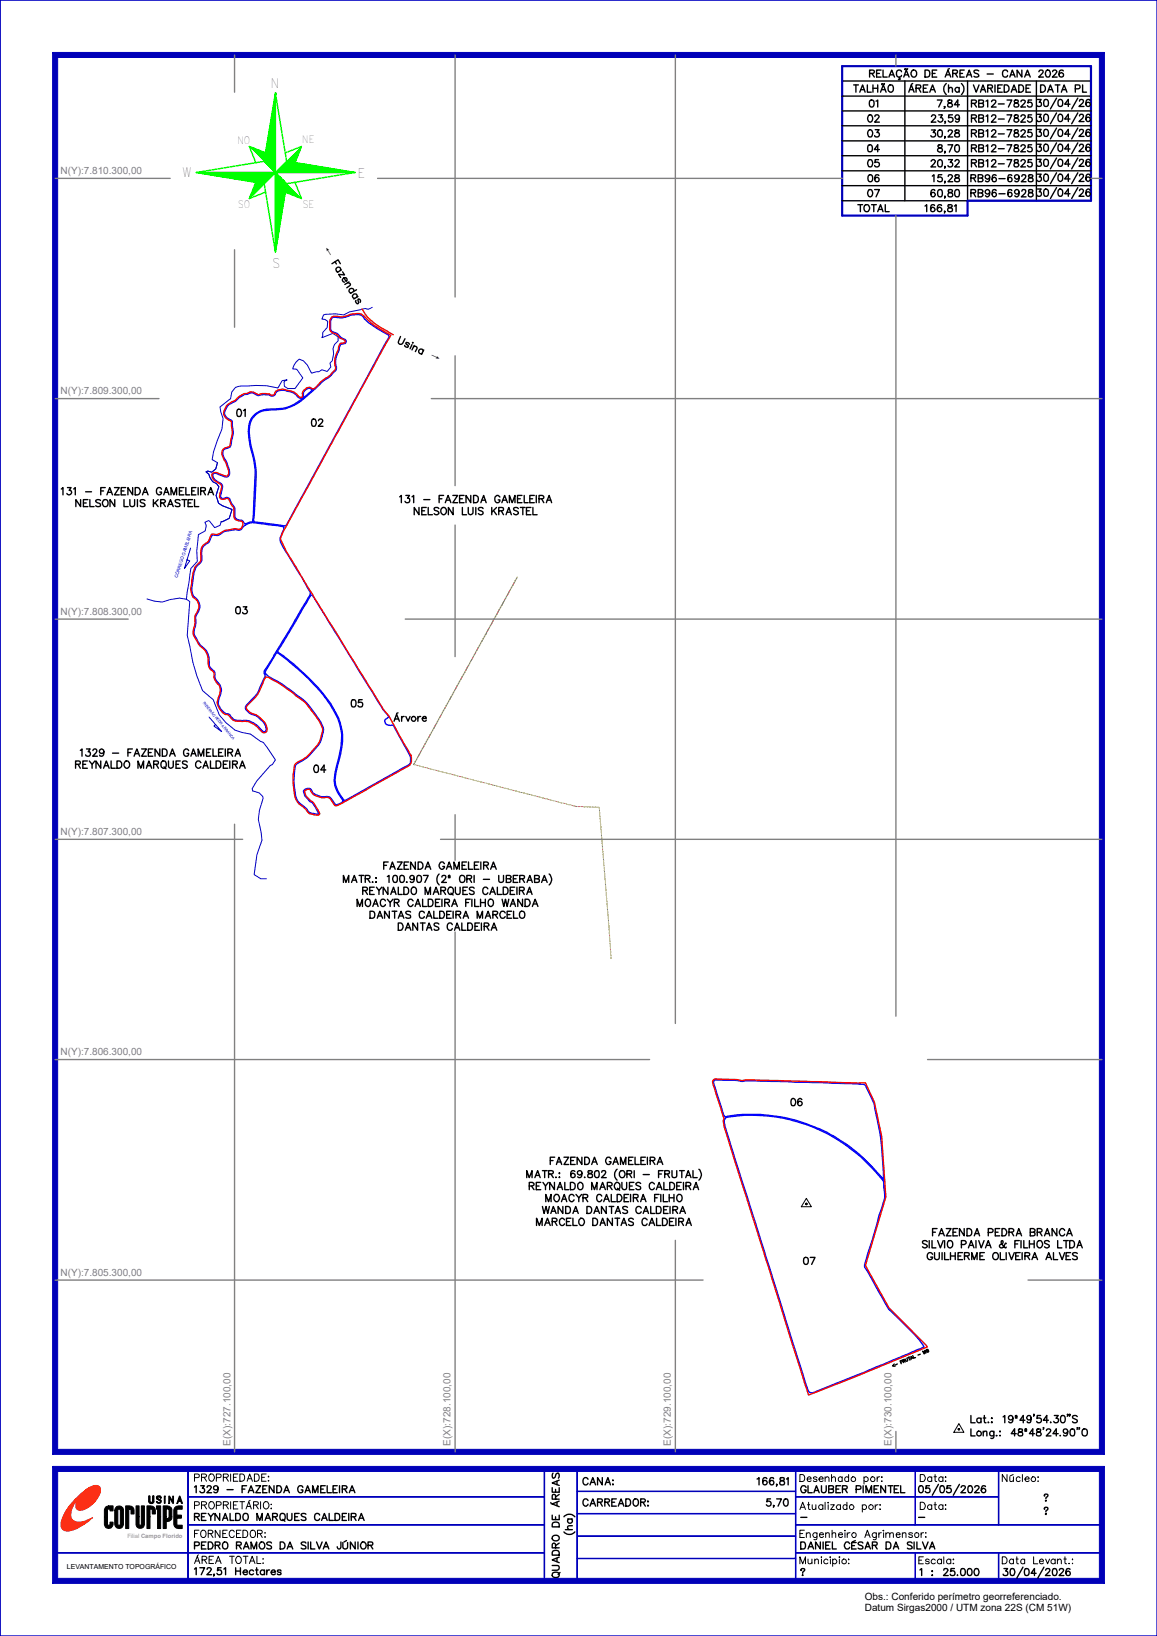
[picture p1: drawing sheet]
<svg xmlns="http://www.w3.org/2000/svg" width="210mm" height="297mm" viewBox="0 0 210 297" stroke-linecap="round" stroke-linejoin="round" font-family="sans-serif">
<!-- layer: CURSOS_DAGUA -->
<path d="M67.6 55.8l-.7 .4-.6-.2-2.9 .6-1 .6-1.5-.2-2.2 .2-.3 .7 .6 .1 .5 .3-.1 1.2-.8 .9v.6l-.2 .3 2-.8 1 .6v.8l-.7 .7-.2 .7 .1 .9-.3 1.3-.4 .4 .1 .7-.6 .8-1-.3-.5 .4-1.4 .2-.7-1.4-.7-.8-.8-.3a2.93 2.93 0 0 0-1.2 1.8h.7l1.2 1.6-1.5 1.9h-1.3l-.6-.4v-.8l.5-.3-.9 .1-.8 1.3a21.7 21.7 0 0 0-7-.3l-.7 .2-.6 .9-.2 1.2-2 1.5 .6 2.1-.2 1.9-1.5 4.1-.3 1.4 1 .6-.3 1.1-.7 .6-.8-.2-.3 .2 .5 .4 .2 .6 .5 .8 .7 .3 .4 .6-.5 1.5 .5 1.5 .7 .4 1.7 .7-.5 1.6-1.4 .6M34.6 99.5l-1.1 3.7 .9-1.4-.5-.2M39.5 84l-.3 1.1-.7 .6-.8-.2-.3 .2 .5 .4 .2 .6 .5 .8 .7 .3 .4 .6-.5 1.5 .5 1.5 .7 .4 1.7 .7-.5 1.6-1.3 .6h-.2l-.2 .7-.9 .4-1-1.2-.2-.1-.6 .3 .2 .6-.2 1-1.2 .7-.3 2.9 .1 1.9-1.2 1.3-.8 5.6 .6 .4-.4 6.1 1 4.9 .8 2.6 1 2.6 1.9 1.6a8.3 8.3 0 0 0 4 5.6l1.2 .4 1.6 .3 1.8 1.3 .5 .2 2.2 3.1-.6 .9-.3 .2-2.5 2.8-.8 1.4 .1 .4 1.1 .3 .7 .7 .1 .4-.7 2.1-.2 1.7 .5 2.3 .1 1.4-.9 2.7-.5 3.6 1.2 .7h1.1" fill="none" stroke="#0000b8" stroke-width=".18"/>
<!-- layer: CERCAS -->
<g fill="none" stroke="#b8b800" stroke-width=".18">
<path d="M85.6 119.7l-.1 .3M85.9 119.3l-.1 .2M86.2 118.8l-.2 .2M86.4 118.4l-.1 .2M86.6 117.9l-.1 .3M86.9 117.5l-.2 .3M87.1 117.1l-.1 .2M87.3 116.6l-.1 .3M87.6 116.2l-.2 .3M87.8 115.7l-.1 .3M88.1 115.3l-.2 .3M88.3 114.9l-.1 .2"/>
<path d="M88.5 114.4l-.1 .3M88.8 114l-.2 .3M89.1 113.6l-.2 .2M89.3 113.1l-.1 .3M89.5 112.7l-.1 .3M89.8 112.2l-.2 .3M90 111.8l-.1 .3M90.3 111.4l-.2 .2M90.5 110.9l-.1 .3M90.7 110.5l-.1 .3M91 110.1l-.2 .2M91.2 109.6l-.1 .3"/>
<path d="M91.4 109.2l-.1 .2M91.7 108.7l-.2 .3M91.9 108.3l-.1 .3M92.2 107.9l-.2 .2M92.4 107.4l-.1 .3M92.7 107l-.2 .3M92.9 106.6l-.1 .2M93.2 106.1l-.2 .3M93.4 105.7l-.1 .2M93.6 105.2l-.1 .3M93.7 105.1l.2-.3-18.8 34M75.1 138.8l.3 .1"/>
<path d="M75.2 138.5l-.1 .3M75.5 138l-.2 .4M75.6 138.9l.3 .1M75.7 137.6l-.1 .3M76 137.2l-.2 .2M76.1 139.1h.3M76.3 136.8l-.2 .2M76.5 136.3l-.2 .3M76.6 139.2l.3 .1M76.7 135.9l-.1 .2M77 135.5l-.2 .2M77.1 139.3l.2 .1"/>
<path d="M77.2 135l-.1 .3M77.4 134.5l-.1 .3M77.5 139.4l.3 .1M77.7 134.1l-.2 .3M77.9 133.7l-.1 .2M78 139.6h.3M78.2 133.3l-.2 .2M78.4 132.8l-.1 .3M78.5 139.7l.3 .1M78.6 132.4l-.1 .3M78.9 132l-.2 .2M79 139.8l.3 .1"/>
<path d="M79.1 131.5l-.1 .2M79.3 131.1l-.1 .2M79.5 139.9l.3 .1M79.6 130.6l-.1 .3M79.9 130.2l-.2 .2M80.1 129.8l-.1 .2M80.3 129.3l-.1 .3M80.6 128.9l-.2 .3M80.8 128.4l-.1 .3M81.1 128l-.2 .2M81.3 127.6l-.1 .2M81.5 127.1l-.1 .3"/>
<path d="M81.8 126.7l-.2 .3M82 126.3l-.1 .2M82.3 125.8l-.2 .3M82.5 125.4l-.2 .3M82.8 124.9l-.2 .3M83 124.5l-.1 .2M83.3 124.1l-.2 .2M83.5 123.6l-.2 .3M83.7 123.2l-.1 .3M84 122.8l-.2 .2M84.2 122.3l-.1 .3M84.4 121.9l-.1 .2"/>
<path d="M84.7 121.4l-.2 .3M84.9 121l-.1 .3M85.2 120.6l-.2 .2M85.4 120.1l-.1 .3M80 140.1h.3M80.4 140.2l.3 .1M80.9 140.3l.3 .1M81.4 140.4l.3 .1M81.9 140.5l.3 .1M82.4 140.7h.3M82.9 140.8l.3 .1M83.4 140.9l.2 .1"/>
<path d="M83.8 141l.3 .1M84.3 141.2h.3M84.8 141.3l.3 .1M85.3 141.5h.2M85.8 141.6l.3 .1M86.3 141.7l.2 .1M86.7 141.8l.3 .1M87.2 142h.3M87.7 142.1h.3M88.2 142.2l.3 .1M88.6 142.3l.4 .1M89.2 142.4l.3 .1"/>
<path d="M89.6 142.6h.3M90.1 142.7l.3 .1M90.6 142.8l.3 .1M91.1 142.9l.3 .1M91.6 143.1h.2M92 143.2l.4 .1M92.6 143.3l.2 .1M93 143.4l.3 .1M93.5 143.6h.3M94 143.7l.3 .1M94.5 143.8l.2 .1M94.9 143.9l.3 .1"/>
<path d="M95.5 144l.3 .1M95.9 144.2h.3M96.4 144.3l.3 .1M96.9 144.4l.3 .1M97.4 144.5l.3 .2M97.8 144.7l.3 .1M98.3 144.8l.4 .1M98.8 145h.3M99.3 145.1l.3 .1M99.8 145.2l.3 .1M100.3 145.3l.3 .1M100.8 145.5h.2"/>
<path d="M101.2 145.6l.3 .1M101.8 145.7l.2 .1M102.2 145.8l.3 .1M102.7 145.9l.3 .1M103.2 146.1h.3M103.7 146.2l.3 .1M104.1 146.3l.6 .1M105 146.4h.3M105.5 146.4h.3M106 146.5h.3M106.5 146.5h.3M107 146.5h.2"/>
<path d="M107.4 146.5h.3M107.9 146.5h.4M108.5 146.5l.3 .1v.2M108.8 147v.3M108.9 147.5v.3M108.9 148v.3M108.9 148.5l.1 .3M109 149v.3M109 149.5v.3M109.1 150v.3M109.1 150.5v.3M109.1 151l.1 .3"/>
<path d="M109.2 151.5v.3M109.2 152v.3M109.3 152.5v.3M109.3 153v.3M109.3 153.5l.1 .3M109.4 154v.3M109.4 154.5v.3M109.5 155v.3M109.5 155.5v.3M109.5 156l.1 .3M109.6 156.5v.3M109.6 157v.2"/>
<path d="M109.7 157.5v.3M109.7 158v.3M109.7 158.5l.1 .3M109.8 159v.3M109.8 159.5v.2M109.9 159.9v.3M109.9 160.4v.4M109.9 161l.1 .3M110 161.5v.3M110 162v.3M110 162.4l.1 .3M110.1 162.9v.3"/>
<path d="M110.1 163.4l.1 .4M110.2 164v.3M110.2 164.5v.3M110.2 165l.1 .2M110.3 165.4v.3M110.3 165.9l.1 .3M110.4 166.4v.3M110.4 167v.3M110.4 167.5l.1 .2M110.5 167.9v.6M110.5 168.7l.1 .3M110.6 169.2v.3"/>
<path d="M110.6 169.7v.3M110.6 170.2l.1 .3M110.7 170.7v.3M110.7 171.2v.3M110.7 171.7l.1 .3M110.8 172.2v.3M110.8 172.7v.3M110.8 173.2l.1 .3M110.9 173.7v.3"/>
</g>
<!-- layer: 0114001329006 -->
<path d="M129.7 196.1h3.5l1.4 .2 2.4-.1 13.1 .4 6.4 .2 .6 .2a15.9 15.9 0 0 1 2.1 6.2 55 55 0 0 1 1.2 10.9 30.4 30.4 0 0 0-28.2-11.5l-.6 .1h-.1l-.2-.4-1.7-5.4-.1-.5z" fill="none" stroke="#00f" stroke-width=".25"/>
<!-- layer: 0114001329007 -->
<path d="M131.7 203l.2-.2a29.8 29.8 0 0 1 28.5 11.8v.8a6.1 6.1 0 0 1-.3 3.8l-.6 1.5-1.2 4.3a17.4 17.4 0 0 0-1.4 4.9l4.4 7.8 4 3.8a7.6 7.6 0 0 1 2.3 3l-10.8 4.6-9 3.7a.84 .84 0 0 1-1.2-.7l-14-44.4a17.1 17.1 0 0 1-1.2-4.3z" fill="none" stroke="#00f" stroke-width=".25"/>
<!-- layer: 0114001329002 -->
<path d="M60.3 57.7l.4-.1a4.6 4.6 0 0 0 3.2-.4l.4-.1a1.55 1.55 0 0 1 1.8 .8 26.1 26.1 0 0 0 4.5 3v.4l-18.6 34-.2 .1-5.6-.6-.1-.2 .4-7.8v-1.4l-.2-1.6a25.2 25.2 0 0 1-1.1-5.4 3.4 3.4 0 0 1 3.3-3.9l.9-.1a7.6 7.6 0 0 0 5.8-2.1l1.2-1a19.8 19.8 0 0 1 3.7-3.2l.9-.9 .1-.3a4.4 4.4 0 0 1 .5-3.5l.3-.9a.64 .64 0 0 0 .9-.7l-.7-.4a3.8 3.8 0 0 0-1.9-1.3 2.86 2.86 0 0 1 .1-2.4z" fill="none" stroke="#00f" stroke-width=".25"/>
<!-- layer: 0114001329001 -->
<path d="M41.5 73.5l1.4-.8a3.7 3.7 0 0 1 2.3-1.3 1.23 1.23 0 0 1 1.4 .3l.3 .1a3.9 3.9 0 0 1 2.5 .1l.5-.2a1.45 1.45 0 0 1 2.1-.7 2.62 2.62 0 0 1 2.2 1.2 .57 .57 0 0 0 .7 .1 .57 .57 0 0 0 .2-.8 1.01 1.01 0 0 1 .5-.9 1.01 1.01 0 0 1 1.1 .1 11.9 11.9 0 0 1-4.9 3.3l-1.9 .2a4.2 4.2 0 0 0-4.6 2.4 11.1 11.1 0 0 0 .6 6.3 12.9 12.9 0 0 1 .4 3.9l-.4 7.9-.7 .2a.65 .65 0 0 1-.7 .2 .65 .65 0 0 1-.5-.5l-.3-.1a.89 .89 0 0 1-1.1-1v-.6a1.35 1.35 0 0 0-.5-1.4l-.5-1.1a.81 .81 0 0 0-1.1 .1h-.1a.41 .41 0 0 1-.4-.6l.3-1.2a.89 .89 0 0 0-.7-1.2 1.21 1.21 0 0 1-.9-1.5l.5-.1 1.5 .6a.78 .78 0 0 0 .9-.3 .78 .78 0 0 0 0-.9l-.6-1.6a1.51 1.51 0 0 1-.2-2.2l.3-.1a.79 .79 0 0 0 .9-.9l.3-1.7-.2-2.4a1.78 1.78 0 0 1-1.4-1.4l.3-.8z" fill="none" stroke="#00f" stroke-width=".25"/>
<!-- layer: 0114001329003 -->
<path d="M38.5 97.2h.5a1.09 1.09 0 0 0 1.2-.4 5.2 5.2 0 0 1 2.5-.7 1.12 1.12 0 0 0 1.6-.6l.8-.5a7.5 7.5 0 0 1 3.4 .2 9.1 9.1 0 0 1 3.1 .5l-.7 2.2a6.3 6.3 0 0 0 1.3 2.8l2.6 4.1 1.5 2.9-.1 .4-3 5.1-4.9 8.2a1.03 1.03 0 0 0-.2 1.3l-.6 1.4a6.6 6.6 0 0 1-2.3 3.4 .96 .96 0 0 0-.5 1.4l.8 .7a4.3 4.3 0 0 1 2.8 2.5l-.1 .7h-.4a4.7 4.7 0 0 0-3-2h-.5a3.1 3.1 0 0 1-1.9-.2l-.8-.9a2.44 2.44 0 0 1-2-2.3l.1-.2a4 4 0 0 0 .3-2.6l-.1-.2a2.44 2.44 0 0 1-.9-2.2l-.1-.3a1.92 1.92 0 0 1-1-1.9 3.2 3.2 0 0 0-1.6-2.9l-.1-.3a4.8 4.8 0 0 1-1-2.1l.4-1.7a1.93 1.93 0 0 1 .4-2 2.02 2.02 0 0 0-.8-2.7l-.1-.2a3.9 3.9 0 0 1-.1-2.7l.2-1.4a2.74 2.74 0 0 1 1.2-1.9 2.05 2.05 0 0 0 .2-1.6 2.01 2.01 0 0 1 1.3-2.1z" fill="none" stroke="#00f" stroke-width=".25"/>
<!-- layer: 0114001329005 -->
<path d="M56.3 108.2l.4-.1 .3 .5 10.2 16.4a31.2 31.2 0 0 0 3.3 4.9l.1 .3-.2 .1a.69 .69 0 0 0-.5 .7 .69 .69 0 0 0 .7 .6l.8 .1 2.5 4.5a2.61 2.61 0 0 1 .6 2l-.2 .6-.3 .2-11.5 6.3a5.7 5.7 0 0 1-1.3-6.1l.4-1.3a10.3 10.3 0 0 0-.9-9 31.3 31.3 0 0 0-7.3-8.3l-3-2.4z" fill="none" stroke="#00f" stroke-width=".25"/>
<!-- layer: 0114001329004 -->
<path d="M50.1 118.6l.1-.1a39.1 39.1 0 0 1 9.6 9.3 10.4 10.4 0 0 1 2.1 7.9l-.8 3.5a6.2 6.2 0 0 0 1.2 6.3l-.5 .3-.8 .3-.3-.3a1.81 1.81 0 0 0-1.3-1.2 2.98 2.98 0 0 1-2.7-.7 .88 .88 0 0 0-.7-.8 .88 .88 0 0 0-.9 .5l.1 .3a2.78 2.78 0 0 0 1.5 1.8l1.2 2h-.9a1.28 1.28 0 0 1-1.4-.9l-.5-.5a2.99 2.99 0 0 1-1.6-2.6 11.6 11.6 0 0 1 .2-4.8l.2-.2a9.7 9.7 0 0 0 4.4-4.5 3.2 3.2 0 0 0-.4-3.6l-.5-.8a12.4 12.4 0 0 0-4.1-4.1 23.5 23.5 0 0 0-4.6-2.9l-.5-.6v-.4z" fill="none" stroke="#00f" stroke-width=".25"/>
<!-- layer: 0114001329 -->
<path d="M129.4 196.2l.4-.3 3.4 .1 1.4 .2 2.4-.1 20.1 .5 1.6 3.5 1.3 6.2 .8 11-3.7 12.4 4.2 7.7 7 7.1-13.4 5.6-8.1 3.2-14.4-45.6a16.4 16.4 0 0 1-1.1-4.3 1.04 1.04 0 0 0-.1-1l-1.8-5.5z" fill="none" stroke="#f00" stroke-width=".25"/>
<!-- layer: MARGEM -->
<path d="M0 0h210v297h-210zM0 0v297" fill="none" stroke="#0000b8" stroke-width=".25"/>
<g fill="none" stroke="#0000b8" stroke-width=".18">
<path d="M199.5 10.4l1-.9v254.5l-1-.9zM34.1 266.7h.1v20.3h-.1zM34.1 276.8h64.7v.1h-64.7zM34.1 271.7h64.7v.1h-64.7zM34.1 276.8h64.7M34.1 271.8h64.7M34.1 266.7v20.3M98.8 266.7h.1v20h-.1zM98.8 266.7v20M104.7 266.7h.1v20h-.1zM104.7 270.7h39.7v.1h-39.7zM104.7 274.7h39.7v.2h-39.7z"/>
<path d="M104.7 278.8h39.7v.1h-39.7zM104.7 266.7v20M104.7 270.7h39.7M104.7 274.8h39.7M104.7 278.9h39.7M144.4 266.7h.1v20h-.1zM144.4 276.8h55.6v.1h-55.6zM144.4 271.7h36.9v.1h-36.9zM144.4 276.8h55.6M144.4 271.8h36.9M144.4 266.7v20M166.1 266.7h.1v10.1h-.1z"/>
<path d="M166.1 266.7v10.1M181.2 266.7h.1v10.1h-.1zM181.3 266.7v10.1M10 281.9h88.8v.1h-88.8zM10 281.9h88.8M104.7 282.9h39.7v.1h-39.7zM104.7 282.9h39.7M144.4 281.9h55.6v.1h-55.6zM144.4 281.9h55.6M166.1 281.9h.1v5h-.1zM166.1 281.9v5M181.2 281.9h.1v5h-.1z"/>
<path d="M181.3 281.9v5"/>
</g>
<path d="M199.5 10.4l1-.9v254.5l-1-.9z" fill="#0000b8"/>
<path d="M9.6 9.5h190.9l-1 .9h-189z" fill="none" stroke="#0000b8" stroke-width=".18"/>
<path d="M9.6 9.5h190.9l-1 .9h-189z" fill="#0000b8"/>
<path d="M9.6 9.5l.9 .9v252.7l-.9 .9z" fill="none" stroke="#0000b8" stroke-width=".18"/>
<path d="M9.6 9.5l.9 .9v252.7l-.9 .9z" fill="#0000b8"/>
<path d="M10.5 263.1h189l1 .9h-190.9z" fill="none" stroke="#0000b8" stroke-width=".18"/>
<path d="M10.5 263.1h189l1 .9h-190.9z" fill="#0000b8"/>
<path d="M9.6 266.2h190.9l-1 .9h-189z" fill="none" stroke="#0000b8" stroke-width=".18"/>
<path d="M9.6 266.2h190.9l-1 .9h-189z" fill="#0000b8"/>
<path d="M200.5 266.2v21.2l-1-.9v-19.4z" fill="none" stroke="#0000b8" stroke-width=".18"/>
<path d="M200.5 266.2v21.2l-1-.9v-19.4z" fill="#0000b8"/>
<path d="M9.6 287.4l.9-.9h189l1 .9z" fill="none" stroke="#0000b8" stroke-width=".18"/>
<path d="M9.6 287.4l.9-.9h189l1 .9z" fill="#0000b8"/>
<path d="M9.6 266.2l.9 .9v19.4l-.9 .9z" fill="none" stroke="#0000b8" stroke-width=".18"/>
<path d="M9.6 266.2l.9 .9v19.4l-.9 .9z" fill="#0000b8"/>
<path d="M34.1 266.7h.1v20.1h-.1zM34.1 266.7v20.1" fill="none" stroke="#0000b8" stroke-width=".18"/>
<!-- layer: SETA_NORTE -->
<g fill="none" stroke="#0f0" stroke-width=".25">
<path d="M50 17.1h.1M50 16.9h.1M50 16.9l2 12.4 12.4 2-12.4 2-2 12.4-2-12.4-12.4-2 12.4-2zM50 17.2h-.1M50 17.3l-.1 .1M50 17.4l-.1 .1M50 17.6l-.1 .1M50 17.7l-.2 .2M50 17.9l-.2 .1M50 18l-.2 .2M50 18.1l-.2 .2M50 18.2l-.3 .3"/>
<path d="M50 18.4l-.3 .2M50 18.5l-.3 .3M50 18.6l-.3 .3M50 18.7l-.4 .4M50 18.9l-.4 .3M50 19l-.4 .4M50 19.1l-.4 .4M50 19.2l-.5 .5M50 19.4l-.5 .4M50 19.5l-.5 .5M50 19.6l-.5 .5M50 19.7l-.6 .6"/>
<path d="M50 19.9l-.6 .5M50 20l-.6 .6M50 16.9v28.8M35.6 31.3h.1M35.6 31.3h28.8M35.9 31.3v.1M36 31.3v.1M36.1 31.3v.1M36.3 31.3l-.1 .1M36.4 31.3l-.1 .1M36.5 31.3l-.1 .1M36.6 31.3l-.1 .2"/>
<path d="M36.8 31.3l-.2 .2M36.9 31.3l-.2 .2M37 31.3l-.2 .2M37.2 31.3l-.3 .2M37.3 31.3l-.3 .3M37.4 31.3l-.3 .3M37.5 31.3l-.2 .3M37.7 31.3l-.3 .3M37.8 31.3l-.3 .3M37.9 31.3l-.3 .3M38 31.3l-.3 .4M38.2 31.3l-.4 .4"/>
<path d="M38.3 31.3l-.4 .4M38.5 31.3l-.5 .4M38.6 31.3l-.4 .4M38.7 31.3l-.4 .4M38.8 31.3l-.4 .5M39 31.3l-.5 .5M39.1 31.3l-.5 .5M39.2 31.3l-.5 .5M39.3 31.3l-.5 .5M39.5 31.3l-.6 .6M39.6 31.3l-.6 .6M39.7 31.3l-.6 .6"/>
<path d="M39.8 31.3l-.6 .6M40 31.3l-.7 .6M40.1 31.3l-.6 .6M40.2 31.3l-.6 .7M40.3 31.3l-.6 .7M40.5 31.3l-.7 .7M40.6 31.3l-.7 .7M40.7 31.3l-.7 .7M40.8 31.3l-.7 .8M41 31.3l-.8 .8M41.1 31.3l-.8 .8M41.2 31.3l-.8 .8"/>
<path d="M41.4 31.3l-.9 .8M41.5 31.3l-.9 .8M41.6 31.3l-.9 .9M41.8 31.3l-.9 .9M41.9 31.3l-.9 .9M42 31.3l-.9 .9M42.1 31.3l-.9 .9M42.3 31.3l-1 .9M42.4 31.3l-1 1M42.5 31.3l-.9 1M42.6 31.3l-.9 1M42.8 31.3l-1 1"/>
<path d="M42.9 31.3l-1 1M43 31.3l-1 1.1M43.1 31.3l-1 1.1M43.3 31.3l-1.1 1.1M43.4 31.3l-1.1 1.1M43.5 31.3l-1.1 1.1M43.6 31.3l-1.1 1.1M43.8 31.3l-1.2 1.2M43.9 31.3l-1.2 1.2M44 31.3l-1.2 1.2M44.1 31.3l-1.1 1.2M44.3 31.3l-1.2 1.2"/>
<path d="M44.4 31.3l-1.2 1.2M44.6 31.3l-1.3 1.3M44.7 31.3l-1.3 1.3M44.8 31.3l-1.3 1.3M44.9 31.3l-1.3 1.3M45.1 31.3l-1.4 1.3M45.2 31.3l-1.4 1.4M45.3 31.3l-1.4 1.4M45.5 31.3l-1.5 1.4M45.5 26.6l2.5 2.6M45.6 31.3l-1.5 1.4M45.7 26.7l2.3 2.4"/>
<path d="M45.7 31.3l-1.5 1.4M45.8 31.3l-1.4 1.4M45.9 26.8l2.1 2.2 2-2M46 31.3l-1.5 1.5M46.1 26.9l1.9 1.9 2-1.9M46.1 31.3l-1.5 1.5M46.2 31.3l-1.5 1.5M46.3 27l1.8 1.7M46.3 31.3l-1.5 1.5M46.5 31.3l-1.6 1.5M46.5 33.1h-.1M46.5 27.1l1.6 1.5"/>
<path d="M46.6 31.3l-1.6 1.5M46.6 33.1l-.3 .2M46.7 27.2l1.4 1.3M46.7 31.3l-1.5 1.6M46.8 31.3l-1.5 1.6M46.9 33.2l-.8 .8M46.9 27.3l1.2 1.1M47 31.3l-1.6 1.6M47.1 31.3l-1.6 1.6M47.1 33.2l-1.2 1.2M47.1 27.3l1 1M47.2 31.3l-1.6 1.6"/>
<path d="M47.3 31.3l-1.6 1.7M47.3 27.4l.9 .8M47.5 31.3l-1.7 1.7M47.5 27.5l.7 .6M47.6 31.3l-1.7 1.7M47.8 31.3l-1.8 1.7M47.8 27.6l.4 .4M47.9 31.3l-1.8 1.7M48 27.7l.2 .2M48 31.3l-1.8 1.7M48.1 31.3l-1.8 1.8M48.2 27.8h.1"/>
<path d="M48.2 34.9l-2.9 1.1M48.3 31.3l-1.9 1.8-1.1 2.9M48.4 31.3l-1.8 1.8M48.5 31.3l-2.2 2.3M48.6 31.3l-2.4 2.5M48.8 31.3l-1.9 1.8M48.9 31.3l-2.9 2.9M49 31.3l-1.9 1.9M49.1 31.3l-3.2 3.3M49.3 31.3l-3.5 3.5M49.4 31.3l-3.7 3.7M49.5 31.3l-3.9 3.9"/>
<path d="M49.6 31.3l-4.1 4.1M49.8 31.3l-4.4 4.3M49.9 31.3l-4.5 4.5M50 21.9l-1 1M50 35.5l2-1.9 2.3 2.3M50 20.1l-.6 .6M50 20.2l-.7 .7M50 20.4l-.7 .7M50 20.5l-.7 .7M50 20.6l-.7 .8M50 20.7l-.8 .8M50 20.9l-.8 .8"/>
<path d="M50 21l-.8 .8M50 21.2l-.8 .8M50 21.3l-.9 .8M50 21.4l-.9 .9M50 21.5l-.9 .9M50 21.7l-.9 .9M50 21.8l-1 .9M50 22l-1 1M50 22.2l-1 1M50 22.3l-1.1 1M50 22.4l-1.1 1.1M50 22.5l-1.1 1.1"/>
<path d="M50 22.7l-1.1 1.1M50 22.8l-1.2 1.2M50 22.9l-1.2 1.2M50 23l-1.2 1.3M50 23.2l-1.2 1.2M50 23.3l-1.3 1.3M50 23.4l-1.3 1.3M50 23.5l-1.3 1.4M50 23.7l-1.3 1.3M50 23.8l-1.4 1.4M50 24l-1.4 1.3M50 24.1l-1.4 1.4"/>
<path d="M50 24.2l-1.4 1.4M50 24.3l-1.5 1.5M50 24.5l-1.5 1.4M50 24.6l-1.5 1.5M50 24.7l-1.5 1.5M50 24.8l-1.6 1.6M50 25l-1.6 1.5M50 25.1l-1.6 1.6M50 25.2l-1.6 1.6M50 25.4l-1.7 1.6M50 25.5l-1.7 1.7M50 25.6l-1.7 1.7"/>
<path d="M50 25.7l-1.7 1.8M50 25.9l-1.8 1.7M50 26l-1.8 1.8-2.9-1.2 1.1 2.9M50 26.1l-1.8 1.8M50 26.2l-1.8 1.9M50 26.4l-1.9 1.8M50 26.5l-1.9 1.9M50 26.6l-1.9 1.9M50 26.7l-1.9 2M50 27.2l-2 1.9M50 27.3l-2 2 4 4M50 27.4l-1.9 1.9"/>
<path d="M50 27.5l-1.9 1.9M50 27.7l-1.8 1.8M50 27.8l-1.8 1.7M50 27.9l-1.7 1.7M50 28l-1.6 1.7M50 28.2l-1.6 1.5M50 28.3l-1.5 1.5M50 28.4l-1.4 1.4M50 28.5l-1.4 1.4M50 28.7l-1.3 1.3M50 28.8l-1.3 1.2M50 28.9l-1.2 1.2"/>
<path d="M50 29l-1.1 1.2M50 29.2l-1.1 1M50 29.3l-1 1M50 29.4l-.9 1M50 29.5l-.9 1M50 29.7l-.8 .8M50 29.8l-.8 .8M50 29.9l-.7 .7M50 30l-.6 .7M50 30.2l-.6 .6M50 30.3l-.5 .5M50 30.5l-.4 .4"/>
<path d="M50 30.6l-.4 .4M50 30.7l-.3 .3M50 30.8l-.2 .3M50 31l-.2 .1M50 31.1l-.1 .1M50 31.2l-.1 .1M50.1 31.4l-.1 .1M50.1 31.5l-.1 .1M50.2 31.5l-.2 .2M50.3 31.6l-.3 .2M50.3 31.6l-.3 .4M50.4 31.7l-.4 .4"/>
<path d="M50.4 31.8l-.4 .4M50.5 31.8l-.5 .5M50.6 31.9l-.6 .6M50.6 32l-.6 .6M50.7 32l-.7 .7M50.8 32.1l-.8 .7M50.9 32.1l-.9 .9M50.9 32.2l-.9 .9M51 40l-1 .9M51 39.8l-1 1M51 32.3l-1 .9M51 39.6l-1 1"/>
<path d="M51 39.5l-1 1M51.1 39.3l-1.1 1.1M51.1 39.2l-1.1 1.1M51.1 32.3l-1.1 1.1M51.1 39l-1.1 1.1M51.1 38.9l-1.1 1.1M51.1 32.4l-1.1 1.1M51.2 38.7l-1.2 1.2M51.2 38.6l-1.2 1.1M51.2 32.5l-1.2 1.2M51.2 38.4l-1.2 1.2M51.2 38.3l-1.2 1.2"/>
<path d="M51.2 32.5l-1.2 1.3M51.3 38.1l-1.3 1.2M51.3 38l-1.3 1.2M51.3 37.8l-1.3 1.3M51.3 37.7l-1.3 1.3M51.3 32.6l-1.3 1.3M51.4 37.5l-1.4 1.3M51.4 37.4l-1.4 1.3M51.4 32.6l-1.4 1.4M51.4 37.2l-1.4 1.4M51.4 37.1l-1.4 1.4M51.4 32.7l-1.4 1.5"/>
<path d="M51.5 36.9l-1.5 1.4M51.5 36.8l-1.5 1.4M51.5 32.8l-1.5 1.5M51.5 36.6l-1.5 1.5M51.5 36.4l-1.5 1.6M51.6 36.3l-1.6 1.5M51.6 36.1l-1.6 1.6M51.6 32.8l-1.6 1.6M51.6 36l-1.6 1.6M51.6 35.8l-1.6 1.7M51.6 32.9l-1.6 1.6M51.7 35.7l-1.7 1.6"/>
<path d="M51.7 35.5l-1.7 1.7M51.7 33l-1.7 1.7M51.7 35.4l-1.7 1.7M51.7 35.2l-1.7 1.8M51.7 33l-1.7 1.8M51.8 35.1l-1.8 1.7M51.8 34.9l-1.8 1.8M51.8 27.8l2.9-1.2-1.2 2.9M51.8 34.8l-1.8 1.7M51.8 33.1l-1.8 1.8M51.8 34.8l.1 .1M51.8 34.7l.3 .3"/>
<path d="M51.9 34.5l-1.9 1.8M51.9 33.1l-1.9 1.9M51.9 34.5l.6 .6M51.9 34.4l.8 .8M51.9 34.2l-1.9 1.8M51.9 34l-1.9 1.9M51.9 33.2l-1.9 2M51.9 34.2l1.2 1.2M51.9 34.1l1.4 1.3M51.9 34l1.6 1.5M52 33.7l-2 2M52 33.3l-2 2"/>
<path d="M52 33.8l1.9 1.9M52 33.7l2.1 2.1M52 33.4l-2 2M52 29.3l-6.7 6.7M52 33.4l2.5 2.5M52.1 29.3l-2.1 2M52.2 29.3l-2.1 2M52.3 35l-.5-.4-1.8 1.8M52.3 29.3l-2 2M52.6 29.4l-2 1.9M52.7 29.4l-1.9 1.9M52.9 35.3l-1-1-1.9 1.9"/>
<path d="M53 29.4l-1.8 1.9M53.1 29.4l-1.8 1.9M53.5 29.4l-1.8 1.9M53.5 33.1l1.2 2.9-2.9-1.1M53.6 29.5l-1.8 1.8M53.6 29.2l-2 2.1M53.7 35.6l-1.7-1.7-2 1.9M53.7 29.5l-1.8 1.8M53.7 29l-2.3 2.3M53.8 29.5l-1.7 1.8M53.8 28.8l-.6 .6M53.9 29.6l-1.7 1.7"/>
<path d="M53.9 28.6l-.8 .8M54 28.4l-2.9 2.9M54.1 29.6l-1.8 1.7M54.1 28.2l-1.2 1.2M54.2 29.6l-1.8 1.7M54.2 28l-3.3 3.3M54.3 29.6l-1.7 1.7M54.3 27.8l-1.6 1.6M54.3 27.6l-1.7 1.7M54.4 29.6l-1.7 1.7M54.4 27.4l-3.9 3.9M54.5 29.7l-1.7 1.6"/>
<path d="M54.5 27.2l-4.1 4.1M54.6 29.7l-1.6 1.6M54.6 27l-2.4 2.3M54.7 26.8l-2.6 2.5M54.7 29.7l-1.6 1.6M54.8 29.7l-1.6 1.6M54.9 29.7l-1.6 1.6M55 29.7l-1.5 1.6M55.1 29.8l-1.5 1.5M55.2 29.8l-1.5 1.5M55.3 29.8l-1.5 1.5M55.5 29.8l-1.5 1.5"/>
<path d="M55.6 29.8l-1.5 1.5M55.7 29.8l-1.4 1.5M55.8 29.9l-1.4 1.4M55.9 29.9l-1.4 1.4M56 29.9l-1.4 1.4M56.1 29.9l-1.3 1.4M56.2 29.9l-1.3 1.4M56.3 30l-1.3 1.3M56.4 30l-1.3 1.3M56.5 30l-1.2 1.3M56.6 30l-1.2 1.3M56.7 30l-1.2 1.3"/>
<path d="M56.9 30l-1.3 1.3M57 30.1l-1.2 1.2M57.1 30.1l-1.2 1.2M57.2 30.1l-1.2 1.2M57.3 30.1l-1.2 1.2M57.4 30.1l-1.1 1.2M57.6 30.2l-1.2 1.1M57.7 30.2l-1.2 1.1M57.8 30.2l-1.2 1.1M57.9 30.2l-1.1 1.1M58 30.2l-1.1 1.1M58.1 30.2l-1.1 1.1"/>
<path d="M58.2 30.3l-1.1 1M58.3 30.3l-1 1M58.4 30.3l-1 1M58.5 30.4l-.9 .9M58.6 30.4l-.9 .9M58.7 30.4l-.9 .9M58.8 30.4l-.9 .9M59 30.4l-.9 .9M59.1 30.4l-.9 .9M59.2 30.5l-.9 .8M59.3 30.5l-.9 .8M59.4 30.5l-.8 .8"/>
<path d="M59.5 30.5l-.8 .8M59.6 30.5l-.8 .8M59.7 30.6l-.8 .7M59.8 30.6l-.7 .7M59.9 30.6l-.7 .7M60 30.6l-.7 .7M60.1 30.6l-.7 .7M60.2 30.6l-.6 .7M60.4 30.7l-.7 .6M60.5 30.7l-.7 .6M60.6 30.7l-.7 .6M60.7 30.7l-.6 .6"/>
<path d="M60.8 30.7l-.6 .6M60.9 30.8l-.5 .5M61 30.8l-.5 .5M61.2 30.8l-.6 .5M61.3 30.8l-.6 .5M61.4 30.8l-.5 .5M61.5 30.8l-.5 .5M61.6 30.9l-.5 .4M61.7 30.9l-.4 .4M61.8 30.9l-.4 .4M61.9 30.9l-.4 .4M62 30.9l-.4 .4"/>
<path d="M62.1 30.9l-.3 .4M62.2 31l-.3 .3M62.3 31l-.3 .3M62.4 31l-.3 .3M62.6 31l-.3 .3M62.7 31l-.3 .3M62.8 31.1l-.3 .2M62.9 31.1l-.3 .2M63 31.1l-.2 .2M63.1 31.1l-.2 .2M63.2 31.1l-.2 .2M63.3 31.1l-.2 .2"/>
<path d="M63.4 31.2l-.1 .1M63.6 31.2l-.2 .1M63.7 31.2l-.1 .1M63.8 31.2l-.1 .1M63.9 31.2l-.1 .1M64 31.2l-.1 .1M64.1 31.3h.1M64.2 31.3h.1M64.3 31.3h.1M50 45.6h.1M50 45.4v.1M50.1 45.3h-.1"/>
<path d="M50.1 45.1l-.1 .1M50.1 45l-.1 .1M50.1 44.8l-.1 .2M50.2 44.7l-.2 .1M50.2 44.5l-.2 .2M50.2 44.4l-.2 .2M50.2 44.2l-.2 .3M50.3 44.1l-.3 .2M50.3 43.9l-.3 .3M50.3 43.8l-.3 .3M50.3 43.6l-.3 .4M50.4 43.5l-.4 .3"/>
<path d="M50.4 43.3l-.4 .4M50.4 43.2l-.4 .4M50.4 43l-.4 .5M50.5 42.8l-.5 .5M50.5 42.7l-.5 .5M50.5 42.5l-.5 .6M50.5 42.4l-.5 .5M50.6 42.2l-.6 .6M50.6 42.1l-.6 .6M50.6 41.9l-.6 .6M50.6 41.8l-.6 .6M50.7 41.6l-.7 .7"/>
<path d="M50.7 41.5l-.7 .7M50.7 41.3l-.7 .7M50.7 41.2l-.7 .7M50.8 41l-.8 .8M50.8 40.9l-.8 .8M50.9 40.7l-.9 .8M50.9 40.6l-.9 .8M50.9 40.4l-.9 .9M50.9 40.3l-.9 .9M51 40.1l-1 .9"/>
</g>
<!-- layer: MARGEM -->
<path d="M27 271.6h.2v1a.29 .29 0 0 0 .3 .2 .29 .29 0 0 0 .2-.2v-1h.2v1a.44 .44 0 0 1-.4 .3 .44 .44 0 0 1-.5-.3zM28.5 271.7l.1-.1a.46 .46 0 0 1 .7 .4h-.2a.26 .26 0 0 0-.3-.3 .26 .26 0 0 0-.2 .3l.6 .3 .1 .2-.8-.3-.1-.2zM28.5 271.7l.1-.1a.46 .46 0 0 1 .7 .4h-.2a.26 .26 0 0 0-.3-.3 .26 .26 0 0 0-.2 .3l.6 .3a.42 .42 0 0 1-.3 .6 .42 .42 0 0 1-.5-.3h.1a.28 .28 0 0 0 .4 .2 .28 .28 0 0 0 .2-.3l-.6-.3-.1-.2zM29.8 271.6h.2v1.3h-.2zM30.6 271.6h.2l.5 1v-1h.2v1.3h-.2l-.5-1v1h-.2zM32.6 271.6h.1l.4 1.3h-.2l-.1-.3h-.4l-.1 .3h-.2zM32.6 271.9l.2 .5h-.3z" fill="none" stroke="#000" stroke-width=".18"/>
<g fill="#000">
<path d="M27 271.6h.2v1a.29 .29 0 0 0 .3 .2 .29 .29 0 0 0 .2-.2v-1h.2v1a.44 .44 0 0 1-.4 .3 .44 .44 0 0 1-.5-.3z" fill-rule="evenodd"/>
<path d="M28.5 271.7l.1-.1a.46 .46 0 0 1 .7 .4h-.2a.26 .26 0 0 0-.3-.3 .26 .26 0 0 0-.2 .3l.6 .3 .1 .2-.8-.3-.1-.2z" fill-rule="evenodd"/>
<path d="M28.5 271.7l.1-.1a.46 .46 0 0 1 .7 .4h-.2a.26 .26 0 0 0-.3-.3 .26 .26 0 0 0-.2 .3l.6 .3a.42 .42 0 0 1-.3 .6 .42 .42 0 0 1-.5-.3h.1a.28 .28 0 0 0 .4 .2 .28 .28 0 0 0 .2-.3l-.6-.3-.1-.2z" fill-rule="evenodd"/>
<path d="M29.8 271.6v1.3h.2v-1.3zM30.6 271.6v1.3h.2v-1l.5 1h.2v-1.3h-.2v1l-.5-1zM32.6 271.6l-.5 1.3h.2l.1-.3h.4l.1 .3h.2l-.4-1.3zM32.6 271.9l.2 .5h-.3z" fill-rule="evenodd"/>
</g>
<path d="M14.4 271.6l1.6-1.4-1.6 1.7z" fill="none" stroke="#ff3f00" stroke-width=".18"/>
<path d="M14.4 271.6l1.6-1.4-1.6 1.7z" fill-rule="evenodd" fill="#ff3f00"/>
<path d="M18.9 275.4h.6v1.3a.23 .23 0 0 0 .2 .2 .23 .23 0 0 0 .3-.2v-.4h.5a.91 .91 0 0 1-.8 1.2 .78 .78 0 0 1-.8-.8z" fill="none" stroke="#000" stroke-width=".18"/>
<path d="M18.9 275.4h.6v1.3a.23 .23 0 0 0 .2 .2 .23 .23 0 0 0 .3-.2v-.4h.5a.91 .91 0 0 1-.8 1.2 .78 .78 0 0 1-.8-.8z" fill-rule="evenodd" fill="#000"/>
<path d="M13.5 272.3l1.9-1.7a7.2 7.2 0 0 0-2.5 4.4 1.3 1.3 0 0 0 1.6 1.3l.8-.1 1.5-.7a8.1 8.1 0 0 1-4.7 2.5l-.2-.1a1.15 1.15 0 0 1-.8-1.7 9.2 9.2 0 0 1 2.4-3.9zM15.4 270.7a2.42 2.42 0 0 1 2.6-.9 1.58 1.58 0 0 1-.2 2 4.1 4.1 0 0 1-3.6 2.3 1.18 1.18 0 0 1-.2-1.7l.3-.6zM15.4 270.6l.7-.4z" fill="none" stroke="#ff3f00" stroke-width=".18"/>
<path d="M15.4 270.7a3.6 3.6 0 0 0-1.6 2.9 1.18 1.18 0 0 0 1.8 .2 4.5 4.5 0 0 0 2.6-3.6 1.1 1.1 0 0 0-1.7-.3zM15.4 270.6l.7-.4zM14.2 271.6a8.7 8.7 0 0 0-3.1 5.2 1.25 1.25 0 0 0 2 1l.7-.2 1.5-.9 1.5-1.2-.5 .3a2.88 2.88 0 0 1-3.1 .2 2.36 2.36 0 0 1 .2-2.8l1.1-1.6 .9-1z" fill-rule="evenodd" fill="#ff3f00"/>
<path d="M19.2 273.6l.5-.2h.8v.9h-.5v-.4l-.4 .1-.1 1.4h-.6v-1.3zM21.1 273.5a.8 .8 0 0 1 .9 0 .8 .8 0 0 1 .4 .7v2.4a.79 .79 0 0 1-.8 .9 .79 .79 0 0 1-.8-.8v-2.6zM21.5 274l.1-.1 .2 .2v2.6a.23 .23 0 0 1-.2 .2 .23 .23 0 0 1-.2-.2v-2.6zM22.8 273.4h.7a.79 .79 0 0 1 .8 .8v.7h-.5v-.8l-.1-.1-.3-.1v3.6h-.6zM24.7 273.4h.5v3.4l.1 .1 .4-.1v-3.4h.5v3.3a.76 .76 0 0 1-.7 .7 .76 .76 0 0 1-.8-.7zM26.7 273.4h.7a.79 .79 0 0 1 .8 .8v.7h-.6v-.8l-.1-.1-.3-.1v3.6h-.5zM28.4 273.4h.8v4.1h-.6v-3.5h-.2zM29.6 273.4h.9a.71 .71 0 0 1 .7 .8v1.2a.82 .82 0 0 1-1 .8v1.3h-.6zM30.2 273.9h.3l.2 .2v1.4l-.2 .2h-.3zM31.7 273.7l.4-.3h1v.6h-.9l-.1 .1v1h.8v.5h-.8v1.1l.1 .2h.9v.6h-.7a.87 .87 0 0 1-.9-.8v-2.6z" fill="none" stroke="#000" stroke-width=".18"/>
<g fill="#000">
<path d="M19.3 273.5l-.4 .6v1.3h.6l.1-1.4 .4-.1v.4h.5v-.9h-.8zM22.8 273.4v4.1h.6v-3.6l.3 .1 .1 .1v.8h.5v-.7a.79 .79 0 0 0-.8-.8zM24.7 273.4v3.3a.76 .76 0 0 0 .8 .7 .76 .76 0 0 0 .7-.7v-3.3h-.5v3.4l-.1 .1-.4-.1v-3.4zM26.7 273.4v4.1h.5v-3.6l.3 .1 .1 .1v.8h.6v-.7a.79 .79 0 0 0-.8-.8zM28.4 273.4v.6h.2v3.5h.6v-4.1zM29.6 273.4v4.1h.6v-1.3a.88 .88 0 0 0 1-.8v-1.2a.79 .79 0 0 0-.8-.8zM30.2 273.9h.3l.2 .2v1.4l-.2 .2h-.3zM31.9 273.5l-.4 .6v2.6a.87 .87 0 0 0 .9 .8h.7v-.6h-.9l-.1-.2v-1.1h.8v-.5h-.8v-1l.1-.1h.9v-.6h-.7z" fill-rule="evenodd"/>
<path d="M21.1 273.5l-.3 .6v2.6a.79 .79 0 0 0 .8 .8 .79 .79 0 0 0 .8-.9v-2.4a.8 .8 0 0 0-.4-.7 .8 .8 0 0 0-.9 0zM21.5 274l.1-.1 .2 .2v2.6a.23 .23 0 0 1-.2 .2 .23 .23 0 0 1-.2-.2v-2.6z" fill-rule="evenodd"/>
</g>
<path d="M27 272.6v-1h.2v1M27 272.5l.1 .2 .3 .2M27.2 272.5l.2 .3M27.4 272.8h.1M27.4 272.9h.1M27.7 272.6v-1h.2v1M27.7 272.5l-.2 .3M27.9 272.5v.2l-.4 .2" fill="none" stroke="#000" stroke-width=".25"/>
<!-- layer: QUADRO_DE_AREAS_CANA_2026 -->
<path d="M152.9 12h45.1v24.4h-22.4v2.7h-22.7z" fill="none" stroke="#0000b8" stroke-width=".4"/>
<path d="M152.9 14.7h45.1M152.9 17.4h45.1M164.2 14.7v21.7M175.6 14.7v21.7h-22.7M188.1 14.7v21.7M152.9 20.1h45.1M152.9 22.8h45.1M152.9 25.6h45.1M152.9 28.3h45.1M152.9 31h45.1M152.9 33.7h45.1" fill="none" stroke="#000" stroke-width=".25"/>
<!-- layer: TEXTO -->
<g fill="none" stroke="#000" stroke-width=".18">
<path d="M146.3 218.5l.1 .1h-.2zM146.3 218.5l.1-.1v.2zM146.3 218.7l.1-.1v.1zM146.4 217.5l.9 1.6h-1.9zM146.4 218.4l.1 .1-.1 .1zM146.4 218.6h.1v.1zM146.4 218.6l.1 .1h-.1zM146.5 218.5v.1h-.1zM173.9 259.4l.1 .1h-.1zM173.9 259.4l.1 .1zM173.9 259.6l.1-.1v.1zM174 258.4l1 1.6h-1.9z"/>
<path d="M174 259.4h.1l-.1 .1zM174 259.5h.2l-.1 .1zM174 259.5l.1 .1h-.1zM174.1 259.4l.1 .1h-.2z"/>
</g>
<g fill="#000">
<path d="M146.3 218.5l.1 .1h-.2zM146.3 218.5l.1-.1v.2zM146.4 218.4l.1 .1-.1 .1zM146.5 218.5v.1h-.1zM146.4 218.6h.1v.1zM146.4 218.6l.1 .1h-.1zM146.3 218.7l.1-.1v.1zM146.2 218.6h.2l-.1 .1zM173.9 259.4l.1 .1h-.1zM173.9 259.4l.1 .1zM174 259.4h.1l-.1 .1zM174.1 259.4l.1 .1h-.2z"/>
<path d="M174 259.5h.2l-.1 .1zM174 259.5l.1 .1h-.1zM173.9 259.6l.1-.1v.1zM173.9 259.5h.1l-.1 .1z"/>
</g>
<!-- layer: ESTRADA -->
<path d="M65.7 56.1a9.5 9.5 0 0 0 4.5 4l1.2 .7" fill="none" stroke="#f00" stroke-width=".25"/>
<!-- layer: CURSOS_DAGUA -->
<path d="M26.7 108.7l1.3 .4 1.5 .2 1.4-.5 1.7-.2 1.2 .2M37.9 130.2l2.3 2.6-1.4-1 .3-.3" fill="none" stroke="#0000b8" stroke-width=".18"/>
<!-- layer: 0114001329 -->
<path d="M41.1 73.7l1-.8a2.26 2.26 0 0 0 1.3-.9l1-.6h.3a1.88 1.88 0 0 1 2.2 .3 3.2 3.2 0 0 1 2.5 .1l.4-.2 .1-.3a1.71 1.71 0 0 1 2.1-.5 3.5 3.5 0 0 1 2.4 1.3l.4 .1 .1-.2a1.27 1.27 0 0 1 1.6-1.6l.5 .2 1.8-1.7a5.3 5.3 0 0 0 2.1-1.9v-.2a4.2 4.2 0 0 1 .5-3.4 .86 .86 0 0 1 1-1.1l.2-.1v-.4l-.9-.5-.5-.6-1.2-.6a1.43 1.43 0 0 1-.2-1.3 1.07 1.07 0 0 1 .2-1.1 1.07 1.07 0 0 1 1.2-.3 4.1 4.1 0 0 0 2.7-.4h.4a1.94 1.94 0 0 1 2.3 .9 21.6 21.6 0 0 0 4.3 3l-19.5 35.6-.5 1.4 1.1 2.2 3.9 6.5 13.7 22.2 1 1.2 2.9 5.3a4.7 4.7 0 0 1 1.2 3 1.69 1.69 0 0 1-1.5 1.3l-11.3 6.3a1.3 1.3 0 0 1-1.1 .3l-.9-1.2-.5-.2a2.94 2.94 0 0 1-3.2-1.5h-.3a.53 .53 0 0 0-.6 .3 .53 .53 0 0 0 .1 .6l.9 1.2 .3 .1a5.4 5.4 0 0 1 1.4 2.4l-.4 .1-.6-.1a2.11 2.11 0 0 1-1.7-1.1l-1-.8-.5-.6a11.4 11.4 0 0 1-.3-6.6l.8-.6a9.1 9.1 0 0 0 3.8-3.7l.4-1.5a1.38 1.38 0 0 0-.2-1.3 20.3 20.3 0 0 0-3.5-4.6l-1.2-.8a19.1 19.1 0 0 0-5.1-3.4l-.3 .1-.5 1.2a8.8 8.8 0 0 1-2.9 4l-.1 .3a2.39 2.39 0 0 0 1.8 1.3 3.6 3.6 0 0 1 2 2.6l-.1 .4-.3 .2h-.4l-.4-.3a4.4 4.4 0 0 0-2.7-1.8h-1.3a2.06 2.06 0 0 1-1.9-1.1 2.49 2.49 0 0 1-1.9-2l-.1-.4a5.6 5.6 0 0 0 .6-2.4l-.2-.5a2.46 2.46 0 0 1-1-2.4 2.25 2.25 0 0 1-1-1.9 3.2 3.2 0 0 0-1.6-3l-.7-1.2a2 2 0 0 1-.2-2.3l.1-1.7 .1-.5a1.91 1.91 0 0 0-.5-3.1l-.2-.6a2.39 2.39 0 0 1 0-1.9l.3-1.9 .3-1 .6-.7a1.03 1.03 0 0 0 .5-1.2 2.2 2.2 0 0 1 1.3-2.8l.4-.8a.55 .55 0 0 1 .8-.5l.3 .1 .8-.4a4.9 4.9 0 0 1 2.6-.7 .9 .9 0 0 0 1.1-.2 .9 .9 0 0 0 0-1.2h-.4a.89 .89 0 0 1-.9-1.1l-.1-1.4-.4-.5a1.28 1.28 0 0 0-.9-1.2 .77 .77 0 0 1-1 .1 .77 .77 0 0 1-.2-1l.3-.8a.86 .86 0 0 0-.7-1.1 1.24 1.24 0 0 1-.9-1.7l.6-.1 1.8 .6h.3l.2-.3a8.4 8.4 0 0 0-1.1-3.3 1.12 1.12 0 0 1 1-1.6l.3-.2 .5-2.2-.2-2.2a2.87 2.87 0 0 1-1.4-1.4l.1-.7z" fill="none" stroke="#f00" stroke-width=".25"/>
<!-- layer: MALHA -->
<g fill="none" stroke="#808080" stroke-width=".25">
<path d="M42.6 10v6.7M82.6 10v43.9M122.6 10v175.8M162.6 10v2M10 32.4h20.9M68.5 32.4h84.4M162.6 39.1v145.4M198 32.4h2M42.6 45.3v14.1M10 72.4h18.9M78.3 72.4h121.7M82.6 64.6v23.6"/>
<path d="M82.6 95.3v23.9M10 112.4h13.3M73.6 112.4h126.4M10 152.4h34M42.6 149.6v114M80 152.4h120M82.6 147.9v8.3M82.6 169.2v94.4M10 192.4h107.9M168.4 192.4h31.6M10 232.4h117.6M122.6 225.2v38.4"/>
<path d="M186.6 232.4h13.4M162.6 259.9v3.7"/>
</g>
<g font-size="2.4">
<text x="49.2" y="16">N</text>
<text x="33.1" y="32.2">W</text>
<text x="65" y="32.3">E</text>
<text x="49.4" y="48.7">S</text>
</g>
<g font-size="1.9">
<text x="43.1" y="26.1">NO</text>
<text x="54.9" y="26">NE</text>
<text x="43.2" y="37.7">SO</text>
<text x="54.9" y="37.8">SE</text>
<text x="58.6" y="45.3" transform="rotate(58 58.6 45.3)">←</text>
<text x="78" y="65" transform="rotate(25 78 65)">→</text>
</g>
<g font-size="1.8">
<text x="154.9" y="16.7">TALHÃO</text>
<text x="157.8" y="14">RELAÇÃO DE ÁREAS - CANA 2026</text>
<text x="164.9" y="16.7">ÁREA (ha)</text>
<text x="176.7" y="16.7">VARIEDADE</text>
<text x="188.9" y="16.7">DATA PL</text>
<text x="157.5" y="22.2">02</text>
<text x="157.8" y="19.4">01</text>
<text x="169" y="22.2">23,59</text>
<text x="170.1" y="19.4">7,84</text>
<text x="176.3" y="19.4">RB12-7825</text>
<text x="176.3" y="22.2">RB12-7825</text>
<text x="188.2" y="19.3">30/04/26</text>
<text x="188.2" y="22.1">30/04/26</text>
<text x="157.5" y="24.9">03</text>
<text x="157.5" y="27.6">04</text>
<text x="169" y="24.9">30,28</text>
<text x="170.2" y="27.6">8,70</text>
<text x="176.3" y="24.9">RB12-7825</text>
<text x="176.3" y="27.6">RB12-7825</text>
<text x="188.2" y="24.8">30/04/26</text>
<text x="188.2" y="27.5">30/04/26</text>
<text x="157.5" y="30.3">05</text>
<text x="157.5" y="35.7">07</text>
<text x="157.5" y="33">06</text>
<text x="169" y="30.3">20,32</text>
<text x="169" y="35.7">60,80</text>
<text x="169.2" y="33">15,28</text>
<text x="176.2" y="33">RB96-6928</text>
<text x="176.2" y="35.7">RB96-6928</text>
<text x="176.3" y="30.3">RB12-7825</text>
<text x="188.2" y="30.2">30/04/26</text>
<text x="188.2" y="32.9">30/04/26</text>
<text x="188.2" y="35.6">30/04/26</text>
<text x="155.7" y="38.4">TOTAL</text>
<text x="167.9" y="38.4">166,81</text>
<text x="60" y="47.4" transform="rotate(58 60 47.4)">Fazendas</text>
<text x="72.1" y="62.3" transform="rotate(25 72.1 62.3)">U sina</text>
<text x="43" y="75.6">01</text>
<text x="56.5" y="77.4">02</text>
<text x="11.1" y="89.8">131 - FAZENDA GAMELEIRA</text>
<text x="13.8" y="92">NELSON LUIS KRASTEL</text>
<text x="72.5" y="91.3">131 - FAZENDA GAMELEIRA</text>
<text x="75.2" y="93.4">NELSON LUIS KRASTEL</text>
<text x="42.8" y="111.4">03</text>
<text x="63.8" y="128.3">05</text>
<text x="71.5" y="130.9">Árvore</text>
<text x="14.6" y="137.3">1329 - FAZENDA GAMELEIRA</text>
<text x="13.7" y="139.5">REYNALDO MARQUES CALDEIRA</text>
<text x="56.9" y="140.2">04</text>
<text x="62.3" y="160.2">MATR.: 100.907 (2º ORI - UBERABA)</text>
<text x="69.6" y="157.8">FAZENDA GAMELEIRA</text>
<text x="64.8" y="164.6">MOACYR CALDEIRA FILHO WANDA</text>
<text x="65.8" y="162.4">REYNALDO MARQUES CALDEIRA</text>
<text x="67.2" y="166.7">DANTAS CALDEIRA MARCELO</text>
<text x="72.3" y="168.9">DANTAS CALDEIRA</text>
<text x="143.6" y="200.7">06</text>
<text x="95.6" y="213.8">MATR.: 69.802 (ORI - FRUTAL)</text>
<text x="96.1" y="216">REYNALDO MARQUES CALDEIRA</text>
<text x="99.9" y="211.4">FAZENDA GAMELEIRA</text>
<text x="98.5" y="220.3">WANDA DANTAS CALDEIRA</text>
<text x="99.1" y="218.2">MOACYR CALDEIRA FILHO</text>
<text x="97.4" y="222.5">MARCELO DANTAS CALDEIRA</text>
<text x="167.4" y="226.5">SILVIO PAIVA &amp; FILHOS LTDA</text>
<text x="169.3" y="224.4">FAZENDA PEDRA BRANCA</text>
<text x="145.8" y="229.5">07</text>
<text x="168.3" y="228.7">GUILHERME OLIVEIRA ALVES</text>
<text x="176.2" y="258.3">Lat.: 19º49'54.30&quot;S</text>
<text x="176.2" y="260.7">Long.: 48º48'24.90&quot;O</text>
<text x="35.3" y="268.9">PROPRIEDADE:</text>
<text x="105.8" y="269.6">CANA:</text>
<text x="137.4" y="269.6">166,81</text>
<text x="145.2" y="269">Desenhado por:</text>
<text x="167" y="269">Data:</text>
<text x="181.9" y="269">Núcleo:</text>
<text x="35.3" y="271">1329 - FAZENDA GAMELEIRA</text>
<text x="35.3" y="273.9">PROPRIETÁRIO:</text>
<text x="105.8" y="273.4">CARREADOR:</text>
<text x="139.1" y="273.4">5,70</text>
<text x="145.2" y="274">Atualizado por:</text>
<text x="145.3" y="271">GLAUBER PIMENTEL</text>
<text x="166.7" y="271">05/05/2026</text>
<text x="167" y="274">Data:</text>
<text x="189.5" y="275">?</text>
<text x="189.5" y="272.5">?</text>
<text x="35.3" y="276">REYNALDO MARQUES CALDEIRA</text>
<text x="35.3" y="281.2">PEDRO RAMOS DA SILVA JÚNIOR</text>
<text x="35.3" y="279.1">FORNECEDOR:</text>
<text x="103.9" y="278.6" transform="rotate(-90 103.9 278.6)">(ha)</text>
<text x="145.2" y="279.1">Engenheiro Agrimensor:</text>
<text x="145.3" y="281.2">DANIEL CÉSAR DA SILVA</text>
<text x="145.3" y="276">-</text>
<text x="166.7" y="276">-</text>
<text x="35.3" y="283.8">ÁREA TOTAL:</text>
<text x="35.3" y="285.9">172,51 Hectares</text>
<text x="101.5" y="286.4" transform="rotate(-90 101.5 286.4)">QUADRO DE ÁREAS</text>
<text x="145.2" y="283.9">Municipio:</text>
<text x="145.3" y="286">?</text>
<text x="166.8" y="283.9">Escala:</text>
<text x="167" y="286">1 : 25.000</text>
<text x="181.9" y="283.9">Data Levant.:</text>
<text x="182.1" y="286">30/04/2026</text>
<text x="157" y="290.4">Obs.: Conferido perímetro georreferenciado.</text>
<text x="157" y="292.5">Datum Sirgas2000 / UTM zona 22S (CM 51W)</text>
</g>
<g font-size="1.8" fill="#808080">
<text x="11" y="31.6">N(Y):7.810.300,00</text>
<text x="11" y="71.6">N(Y):7.809.300,00</text>
<text x="11" y="111.6">N(Y):7.808.300,00</text>
<text x="11" y="151.6">N(Y):7.807.300,00</text>
<text x="11" y="191.6">N(Y):7.806.300,00</text>
<text x="11" y="231.6">N(Y):7.805.300,00</text>
<text x="41.8" y="262.5" transform="rotate(-90 41.8 262.5)">E(X):727.100,00</text>
<text x="81.8" y="262.5" transform="rotate(-90 81.8 262.5)">E(X):728.100,00</text>
<text x="121.8" y="262.5" transform="rotate(-90 121.8 262.5)">E(X):729.100,00</text>
<text x="161.8" y="262.5" transform="rotate(-90 161.8 262.5)">E(X):730.100,00</text>
</g>
<text font-size="1.3" x="12.1" y="284.8">LEVANTAMENTO TOPOGRÁFICO</text>
<text font-size="1.1" fill="#989898" x="23.1" y="279.1">Filial Campo Florido</text>
<text font-size=".8" fill="#0000b8" x="32.2" y="104.9" transform="rotate(-72 32.2 104.9)">CÓRREGO GAMELEIRA</text>
<text font-size=".7" fill="#0000b8" x="36.8" y="127.6" transform="rotate(51 36.8 127.6)">RIBEIRÃO PEDRA BRANCA</text>
<text font-size=".7" x="162.1" y="248.2" transform="rotate(-23 162.1 248.2)">&lt; - F R U T A L - M G</text>
</svg>
